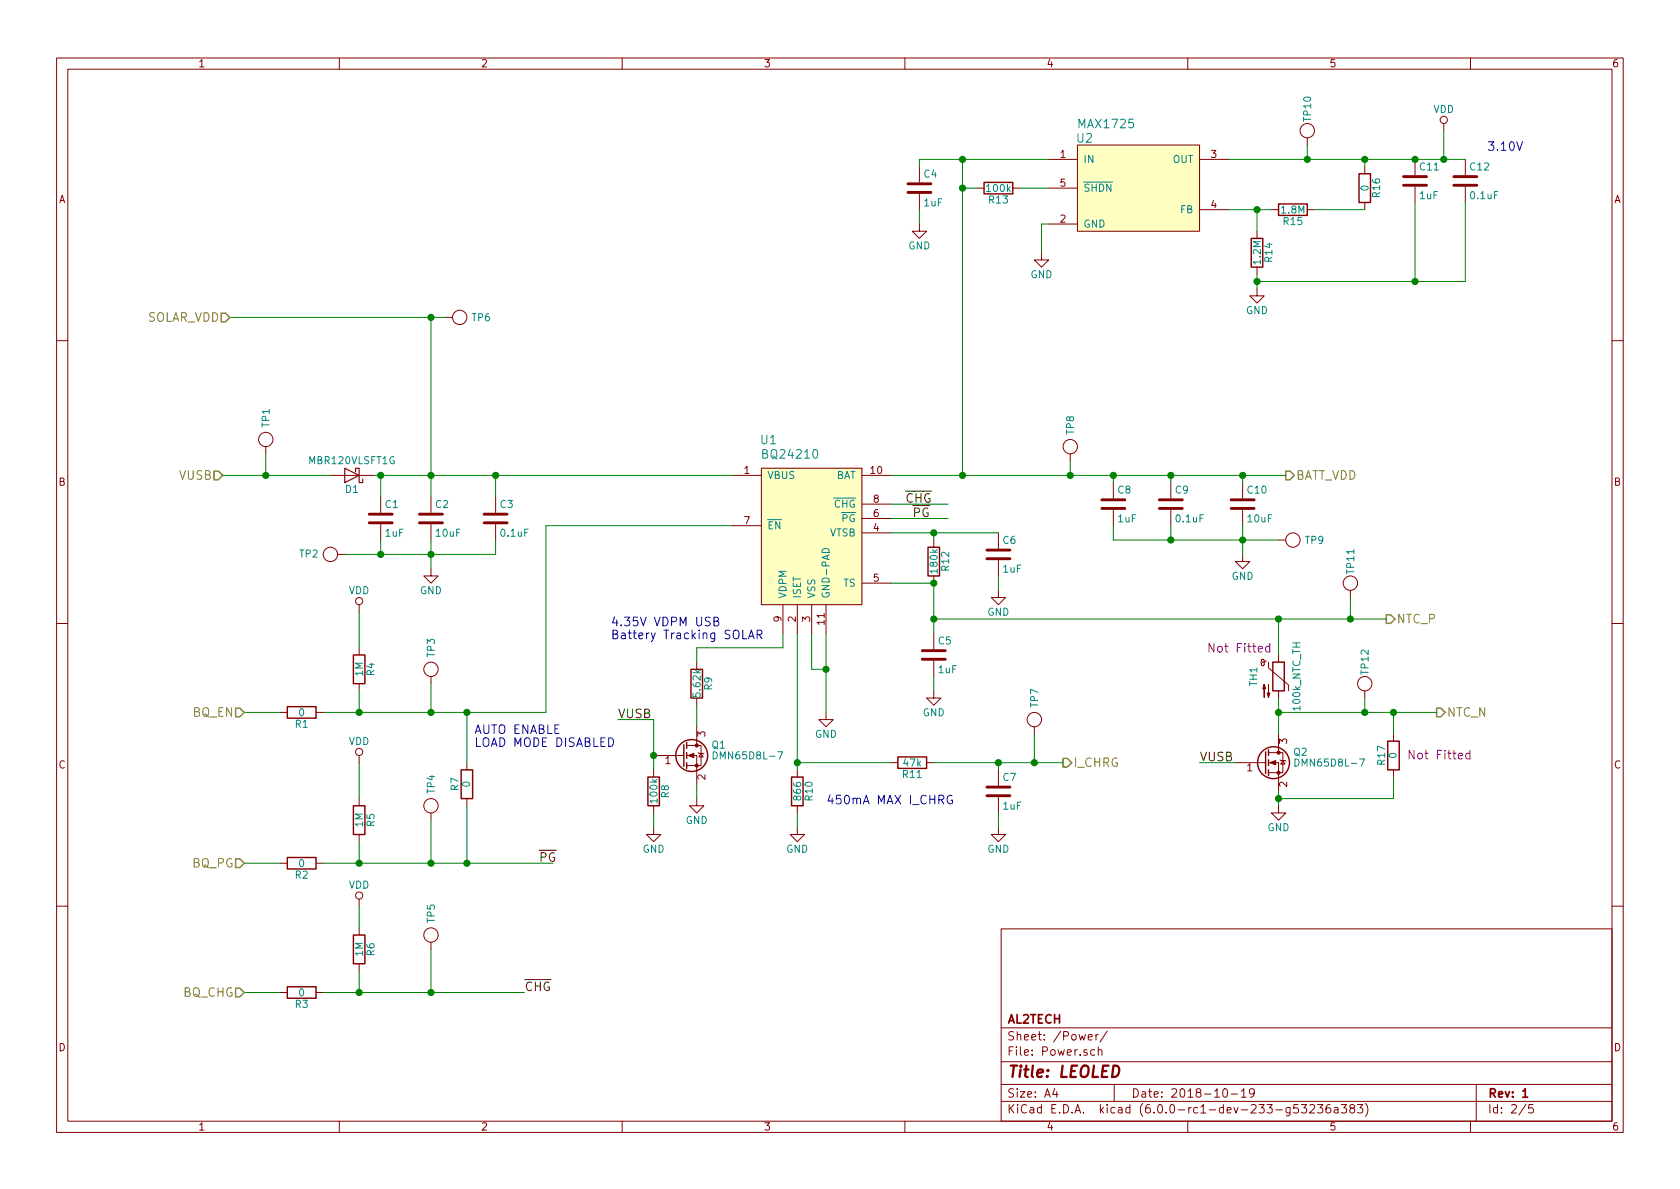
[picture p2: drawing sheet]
<svg xmlns="http://www.w3.org/2000/svg" width="297mm" height="210mm" viewBox="0 0 297 210" stroke-linecap="round" stroke-linejoin="round" font-family="sans-serif">
<g fill="none" stroke="#840000" stroke-width=".18">
<path d="M10 10.3h277v189.9h-277zM12 12.2h273v186.1h-273zM60 10.3v1.9M110 10.3v1.9M160 10.3v1.9M210 10.3v1.9M260 10.3v1.9M162.6 39.6v1.3h1.2l-1.2 1.3-1.3-1.3h1.3M162.6 29.5v2.8M162.6 34.3v2.8M172.7 33.3h1.3M179.1 33.3h1.2"/>
<path d="M185.4 33.3h5.1M185.4 28.2h5.1M185.4 39.6h5.1M190.5 25.6h21.6v15.3h-21.6zM212.1 37.1h5.1M212.1 28.2h5.1M224.8 37.1h1.3M231.1 37.1h1.3M231.1 24.4v1.2M241.3 29.5v1.2M241.3 35.8v1.3M250.2 28.2v2.8"/>
<path d="M250.2 33v2.8M255.3 21.8v1.3M259.1 28.2v2.8M259.1 33v2.8M78.7 56.1h1.3M184.1 44.7v1.3h1.3l-1.3 1.2-1.2-1.2h1.2M222.2 51v1.3h1.3l-1.3 1.3-1.2-1.3h1.2M222.2 40.9v1.3M222.2 47.2v1.3M10 60.2h2M47 79v1.3M285 60.2h2"/>
<path d="M58.4 84.1h7.6M59.7 98h1.3M67.3 87.9v2.8M67.3 92.7v2.8M76.2 87.9v2.8M76.2 92.7v2.8M87.6 87.9v2.8M87.6 92.7v2.8M129.5 84.1h5.1M129.5 93h5.1M134.6 82.8h17.8v24.1h-17.8zM152.4 84.1h5.1"/>
<path d="M152.4 94.2h5.1M152.4 91.7h5.1M152.4 89.1h5.1M165.1 95.5v1.3M176.5 94.2v2.8M176.5 99.1v2.7M189.2 80.3v1.2M196.8 85.3v2.8M196.8 90.2v2.8M207 85.3v2.8M207 90.2v2.8M219.7 98v1.3h1.3l-1.3 1.3-1.3-1.3h1.3"/>
<path d="M219.7 85.3v2.8M219.7 90.2v2.8M226.1 95.5h1.2M10 110.3h2M63.5 106.9v1.3M63.5 114.5v1.3M76.2 100.6v1.2h1.3l-1.3 1.3-1.3-1.3h1.3M76.2 119.6v1.3M123.2 117.1v1.3M138.4 106.9v5.1M141 106.9v5.1M143.5 106.9v5.1"/>
<path d="M146 106.9v5.1M152.4 103.1h5.1M165.1 101.8v1.3M165.1 112v2.8M165.1 116.8v2.8M176.5 104.4v1.3h1.3l-1.3 1.2-1.2-1.2h1.2M223.9 116.8l-.3 .3h-.3l-.3-.1v-.3l.3-.1 .2 .2v.7l-.2 .2-.3-.1v-.3l-.1-.1M224.3 117.1v1l3.5 3.1v1M226.1 115.8v1.3M238.8 104.4v1.3M285 110.3h2M49.5 126h1.3"/>
<path d="M55.9 126h1.2M63.5 120.9v1.3M63.5 133.6v1.3M82.5 134.9v1.2M115.6 136.1v1.3M115.6 133.6h5.3M121.4 133.6h1.8v5.1M121.4 131.8h1.8M123.2 131.8h.8v3.6h-2.6M123.2 123.4v1.3M123.2 128.5v3.3M123.4 133.1l.2 .1h.7l.2 .1"/>
<path d="M124 133.2l.3 .7h-.7zM141 136.1v1.3M146 126v1.2h1.3l-1.3 1.3-1.2-1.3h1.2M157.5 134.9h1.2M163.8 134.9h1.3M165.1 122.2v1.2h1.3l-1.3 1.3-1.3-1.3h1.3M176.5 136.1v2.8M182.9 128.5v1.3M218.4 134.9h5.4M224.3 134.9h1.8v5M224.3 133.1h1.8M226.1 133.1h.7v3.5h-2.5"/>
<path d="M226.1 122.2v1.2M226.1 129.8v3.3M226.3 134.4l.1 .1h.8l.1 .1M226.8 134.5l.4 .6h-.8zM241.3 122.2v1.2M246.4 129.8v1.3M246.4 136.1v1.3M49.5 152.6h1.3M55.9 152.6h1.2M63.5 141.2v1.3M63.5 147.6v1.2M63.5 159v1.3"/>
<path d="M76.2 143.8v1.2M82.5 141.2v1.3M115.6 146.3v1.3h1.2l-1.2 1.2-1.3-1.2h1.3M115.6 142.5v1.3M123.2 141.2v1.3h1.3l-1.3 1.3-1.3-1.3h1.3M141 146.3v1.3h1.2l-1.2 1.2-1.3-1.2h1.3M141 142.5v1.3M176.5 146.3v1.3h1.3l-1.3 1.2-1.2-1.2h1.2M176.5 141v2.8M226.1 142.5v1.3h1.2l-1.2 1.2-1.3-1.2h1.3M10 160.2h2M49.5 175.5h1.3"/>
<path d="M55.9 175.5h1.2M63.5 164.1v1.2M63.5 170.4v1.3M76.2 166.6v1.3M177 164.3h108v34h-108zM285 160.2h2M60 198.3v1.9M110 198.3v1.9M160 198.3v1.9M177 194.8h108M177 191.8h108M177 187.8h108"/>
<path d="M177 181.8h108M186.5 192.5l-.4 1h1M186.8 193v1M192.4 183.4l.7-.1v-.3l-.5-.1-.2 .2 .1 .7h.6M193.5 185.7l-.4-.1-.3 .3 .1 .6 .2 .1 .4-.1M193.8 182.9v1M194.2 185.7h.1a.37 .37 0 0 1 .5 .1v.8M194.2 182.9l-.4 .2v.1M194.2 185.1v1.5M195.8 182.3l-1.3 2M197 191.8v3M210 198.3v1.9"/>
<path d="M216.3 192.7l.4-.2a.94 .94 0 0 1 0 1.5 .79 .79 0 0 1-.4-1.3zM217.7 193.5h1.1M219.5 193l.4-.5v1.5M219.5 194h.8M221.8 193.2l-.3 .3h-.3l-.3-.3v-.4l.2-.2 .4-.1 .2 .2a1.13 1.13 0 0 1-.2 1.2l-.4 .1M228.1 195.8v1.2l-.3 .3h-.3M228.1 195.9l-.4-.1-.3 .3 .1 .6 .2 .1 .4-.1M229.5 195.3h-.7l-.1 .7 .3-.1 .4 .1 .2 .2-.1 .5-.2 .1-.6-.1M230.1 195.3h.9l-.5 .6 .4 .1v.7l-.2 .1-.6-.1M231.6 195.5l.2-.2h.4l.2 .2v.3v.2l-.9 .8h.9M232.9 195.3h1l-.5 .6 .4 .1v.7l-.2 .1-.7-.1M235.2 195.3a.59 .59 0 0 0-.8 .7l.1 .7 .2 .1 .5-.1 .1-.5-.1-.2-.5-.1-.3 .3"/>
<path d="M235.9 195.9h.6l.1 .9M236.6 196.2l-.5 .1-.2 .2 .2 .3 .5-.1M237.2 195.3h.9l-.5 .6 .4 .1v.7l-.2 .1-.6-.1M238.9 196l-.2-.3 .1-.3a.48 .48 0 0 1 .7 .2l-.1 .3a.52 .52 0 0 0-.7 .2 .52 .52 0 0 0 .1 .6l.4 .1 .2-.1a.48 .48 0 0 0 0-.7h-.2M240 195.3h.9l-.5 .6 .5 .1v.7l-.3 .1-.6-.1M241.4 195.1a1.71 1.71 0 0 1 0 2.3M260 198.3v1.9M261 191.8v6.5M269.8 195.2l-1.2 2M271 195.3h-.7v.7l.2-.1 .5 .1 .1 .2-.1 .5-.2 .1-.5-.1"/>
<circle cx="231.1" cy="23.1" r="1.27"/>
<circle cx="255.3" cy="21.2" r=".63"/>
<circle cx="81.3" cy="56.1" r="1.27"/>
<circle cx="47" cy="77.7" r="1.27"/>
<circle cx="189.2" cy="79" r="1.27"/>
<circle cx="58.4" cy="98" r="1.27"/>
<circle cx="228.6" cy="95.5" r="1.27"/>
<circle cx="63.5" cy="106.3" r=".63"/>
<circle cx="76.2" cy="118.4" r="1.27"/>
<circle cx="238.8" cy="103.1" r="1.27"/>
<circle cx="63.5" cy="133" r=".63"/>
<circle cx="182.9" cy="127.2" r="1.27"/>
<circle cx="241.3" cy="120.9" r="1.27"/>
<circle cx="63.5" cy="158.4" r=".63"/>
<circle cx="76.2" cy="142.5" r="1.27"/>
<circle cx="76.2" cy="165.3" r="1.27"/>
</g>
<path d="M269.2 193l.5-.5v1.5M269.2 194h.9" fill="none" stroke="#840000" stroke-width=".3"/>
<g fill="none" stroke="#008400" stroke-width=".18">
<path d="M162.6 37.1v2.5M170.2 28.2v55.9M170.2 33.3h2.5M180.3 33.3h5.1M185.4 28.2h-22.8v1.3M185.4 39.6h-1.3v5.1M217.2 28.2h41.9M217.2 37.1h7.6M222.2 37.1v3.8M231.1 25.6v2.6M232.4 37.1h8.9M241.3 28.2v1.3"/>
<path d="M250.2 35.8v14M255.3 23.1v5.1M259.1 35.8v14h-36.9M40.6 56.1h38.1M76.2 56.1v31.8M222.2 48.5v2.5M39.4 84.1h19M47 80.3v3.8M66 84.1h63.5M67.3 84.1v3.8M67.3 95.5v2.5M76.2 95.5v5.1"/>
<path d="M87.6 95.5v2.5h-26.6M87.6 84.1v3.8M129.5 93h-33v33h-39.4M157.5 84.1h69.8M157.5 89.1h10.1M157.5 91.7h10.1M157.5 94.2h19M165.1 94.2v1.3M189.2 81.5v2.6M196.8 84.1v1.2M196.8 93v2.5h29.3M207 84.1v1.2"/>
<path d="M207 93v2.5M219.7 84.1v1.2M219.7 93v5M63.5 108.2v6.3M138.4 112v2.5h-15.2v2.6M141 112v24.1M143.5 112v6.4h2.5M146 112v14M157.5 103.1h7.6v8.9M165.1 119.6v2.6M165.1 109.5h80M176.5 101.8v2.6"/>
<path d="M226.1 109.5v6.3M238.8 105.7v3.8M43.2 126h6.3M63.5 122.2v3.8M63.5 134.9v6.3M76.2 120.9v5.1M82.5 126v8.9M109.2 127.2h6.4v8.9M123.2 124.7v3.8M123.2 138.7v2.5M141 134.9h16.5M165.1 134.9h22.9"/>
<path d="M176.5 134.9v1.2M182.9 129.8v5.1M212.1 134.9h6.3M226.1 126h27.9M226.1 123.4v6.4M226.1 139.9v2.6M241.3 123.4v2.6M246.4 137.4v3.8h-20.3M246.4 126v3.8M43.2 152.6h6.3M57.1 152.6h40.7M63.5 148.8v3.8"/>
<path d="M76.2 145v7.6M82.5 142.5v10.1M115.6 143.8v2.5M141 143.8v2.5M176.5 143.8v2.5M43.2 175.5h6.3M57.1 175.5h35.6M63.5 160.3v3.8M63.5 171.7v3.8M76.2 167.9v7.6"/>
</g>
<g fill="#008400" stroke="#008400" stroke-width=".25">
<circle cx="146.1" cy="118.4" r=".51"/>
<circle cx="76.2" cy="98" r=".51"/>
<circle cx="87.6" cy="84.1" r=".51"/>
<circle cx="219.7" cy="95.5" r=".51"/>
<circle cx="207" cy="84.1" r=".51"/>
<circle cx="141" cy="134.9" r=".51"/>
<circle cx="176.5" cy="134.9" r=".51"/>
<circle cx="82.6" cy="126" r=".51"/>
<circle cx="63.5" cy="152.6" r=".51"/>
<circle cx="63.5" cy="126" r=".51"/>
<circle cx="63.5" cy="175.5" r=".51"/>
<circle cx="82.6" cy="152.6" r=".51"/>
<circle cx="115.6" cy="133.6" r=".51"/>
<circle cx="76.2" cy="84.1" r=".51"/>
<circle cx="196.9" cy="84.1" r=".51"/>
<circle cx="207" cy="95.5" r=".51"/>
<circle cx="67.3" cy="84.1" r=".51"/>
<circle cx="226.1" cy="141.2" r=".51"/>
<circle cx="226.1" cy="126" r=".51"/>
<circle cx="165.1" cy="94.2" r=".51"/>
<circle cx="165.1" cy="109.5" r=".51"/>
<circle cx="246.4" cy="126" r=".51"/>
<circle cx="226.1" cy="109.5" r=".51"/>
<circle cx="170.2" cy="33.3" r=".51"/>
<circle cx="170.2" cy="84.1" r=".51"/>
<circle cx="219.7" cy="84.1" r=".51"/>
<circle cx="222.3" cy="37.1" r=".51"/>
<circle cx="222.3" cy="49.8" r=".51"/>
<circle cx="250.2" cy="49.8" r=".51"/>
<circle cx="241.3" cy="28.2" r=".51"/>
<circle cx="170.2" cy="28.2" r=".51"/>
<circle cx="255.3" cy="28.2" r=".51"/>
<circle cx="76.2" cy="56.1" r=".51"/>
<circle cx="47" cy="84.1" r=".51"/>
<circle cx="67.3" cy="98" r=".51"/>
<circle cx="76.2" cy="126" r=".51"/>
<circle cx="76.2" cy="152.6" r=".51"/>
<circle cx="76.2" cy="175.5" r=".51"/>
<circle cx="189.2" cy="84.1" r=".51"/>
<circle cx="238.8" cy="109.5" r=".51"/>
<circle cx="241.3" cy="126" r=".51"/>
<circle cx="182.9" cy="134.9" r=".51"/>
<circle cx="231.1" cy="28.2" r=".51"/>
<circle cx="165.1" cy="103.1" r=".51"/>
<circle cx="250.2" cy="28.2" r=".51"/>
</g>
<g fill="none" stroke="#840000" stroke-width=".51">
<path d="M160.5 34h4.1M160.5 32.5h4.1M248.2 32.8h4M248.2 31.2h4M257 32.8h4.1M257 31.2h4.1M65.3 92.5h4M65.3 90.9h4M74.2 92.5h4M74.2 90.9h4M85.6 92.5h4.1M85.6 90.9h4.1"/>
<path d="M174.5 98.8h4.1M174.5 97.3h4.1M194.8 89.9h4.1M194.8 88.4h4.1M205 89.9h4M205 88.4h4M217.7 89.9h4M217.7 88.4h4M163.1 116.6h4M163.1 115.1h4M174.5 139.2h4.1M174.5 140.7h4.1"/>
</g>
<g fill="none" stroke="#840000" stroke-width=".25">
<path d="M174 32.3h5.1v2h-5.1zM226.1 36.1h5v2h-5zM240.3 30.7h2v5.1h-2zM221.2 42.2h2.1v5h-2.1zM164.1 96.8h2v5h-2zM62.5 115.8h2v5.1h-2zM122.2 118.4h2v5h-2zM225 117.1h2.1v5.1h-2.1zM50.8 125h5.1v2h-5.1zM81.5 136.1h2.1v5.1h-2.1zM114.6 137.4h2v5.1h-2zM120.9 131.7v3.8"/>
<path d="M121.4 131.3v1M121.4 133.1v1M121.4 134.9v1M140 137.4h2v5.1h-2zM158.7 133.9h5.1v2h-5.1zM223.8 133v3.8M224.3 132.6v1M224.3 134.4v1M224.3 136.1v1.1M245.4 131.1h2v5h-2zM50.8 151.6h5.1v2.1h-5.1zM62.5 142.5h2v5.1h-2z"/>
<path d="M50.8 174.5h5.1v2h-5.1zM62.5 165.3h2v5.1h-2z"/>
<circle cx="122.3" cy="133.6" r="2.82"/>
<circle cx="225.2" cy="134.9" r="2.82"/>
</g>
<path d="M39.1 55.4h.8l.7 .7-.7 .8h-.8zM37.8 83.3h.8l.8 .8-.8 .7h-.8zM227.3 83.3h.8l.8 .8-.8 .7h-.8zM245.1 108.7h.8l.7 .8-.7 .7h-.8zM41.7 125.2h.7l.8 .8-.8 .7h-.7zM188 134.1h.7l.8 .8-.8 .7h-.7zM254 125.2h.8l.7 .8-.7 .7h-.8zM41.7 151.9h.7l.8 .7-.8 .8h-.7zM41.7 174.7h.7l.8 .8-.8 .8h-.7z" fill="none" stroke="#848400" stroke-width=".25"/>
<path d="M268.2 25.1l.5 1.5 .5-1.5M126.2 109.8h.5l.2-.1 .1-.3-.3-.3h-.5v1.6h.6l.3-.3a.41 .41 0 0 0-.4-.6M131.3 111.4v1.5h.7M132.3 112.9l.5-1.5 .5 1.5M132.5 112.5h.7M133.9 112.2l.7-.1 .1-.2-.1-.3-.2-.2h-.5v1.5M134.2 112.2l.5 .7M107.6 130.5a.77 .77 0 0 1 .9 .7 .77 .77 0 0 1-.9 .8zM168.3 140.7a.62 .62 0 0 0-.7 .1 .62 .62 0 0 0-.1 .7 .56 .56 0 0 0 .3 .6 .56 .56 0 0 0 .6-.1v-.5h-.3" fill="none" stroke="#0000c2" stroke-width=".18"/>
<g fill="#840000" stroke="#840000" stroke-width=".18">
<path d="M121.7 133.6l1-.4v.8z"/>
<path d="M224.5 134.9l1.1-.4v.7z"/>
<path d="M223.5 121l.3 .8h-.5l.2-.8v2.3z"/>
<path d="M224.3 121v2.3l-.3-.8h.5l-.2 .8z"/>
<circle cx="123.2" cy="135.4" r=".28"/>
<circle cx="123.2" cy="131.8" r=".28"/>
<circle cx="226.1" cy="136.6" r=".28"/>
<circle cx="226.1" cy="133.1" r=".28"/>
</g>
<path d="M145.4 97.2a.68 .68 0 0 1 .8-.2 .68 .68 0 0 1 .4 .7h-1.3zM126.1 132.9a.64 .64 0 0 1 .7 .7 .64 .64 0 0 1-.7 .6zM137.5 132.9h.9l-.6 1.3M229 134.2a.64 .64 0 0 1 .7 .6 .64 .64 0 0 1-.7 .7zM240.4 134.2h.8l-.5 1.3" fill="none" stroke="#008484" stroke-width=".18"/>
<path d="M61 82.8l2.5 1.3-2.5 1.2zM62.9 83.4v-.6h.6v2.5h.6v-.6" fill="none" stroke="#840000" stroke-width=".2"/>
<path d="M224.5 114.4l-.4-.1-.2 .1v.8a.48 .48 0 0 0 .6 0M224.5 113.8v1.5M259.9 133.3l-.4-.1-.3 .1v.8a.48 .48 0 0 0 .7 0M259.9 132.7v1.5" fill="none" stroke="#840084" stroke-width=".18"/>
<g fill="#ffffc2" stroke="#ffffc2" stroke-width=".18">
<path d="M190.5 25.6h21.6v15.3h-21.6z"/>
<path d="M134.6 82.8h17.8v24.1h-17.8z"/>
</g>
<text font-size="2.8" fill="#840000" x="178" y="190.5">Title: LEOLED</text>
<g font-size="2.1" fill="#008484">
<text x="190.9" y="22.7">MAX1725</text>
<text x="190.4" y="25.2">U2</text>
<text x="134.5" y="78.6">U1</text>
<text x="135.2" y="81.1">BQ24210</text>
</g>
<g font-size="2.1" fill="#0000c2">
<text x="262.9" y="26.7">3.10V</text>
<text x="107.9" y="110.7">4.35V VDPM USB</text>
<text x="107.9" y="113">Battery Tracking SOLAR</text>
<text x="83.8" y="129.8">AUTO ENABLE</text>
<text x="83.8" y="132.1">LOAD MODE DISABLED</text>
<text x="146" y="142.2">450mA MAX I_CHRG</text>
</g>
<g font-size="2.1" fill="#848400">
<text x="25.8" y="56.9">SOLAR_VDD</text>
<text x="31.7" y="84.8">VUSB</text>
<text x="229.1" y="84.8">BATT_VDD</text>
<text x="246.9" y="110.2">NTC_P</text>
<text x="34.1" y="126.7">BQ_EN</text>
<text x="255.8" y="126.7">NTC_N</text>
<text x="189.7" y="135.6">I_CHRG</text>
<text x="34" y="153.4">BQ_PG</text>
<text x="32.3" y="176.3">BQ_CHG</text>
</g>
<g font-size="2.1">
<text x="160" y="88.9">CHG</text>
<text x="161.3" y="91.4">PG</text>
<text x="109.2" y="127">VUSB</text>
<text x="212.1" y="134.6">VUSB</text>
<text x="95.2" y="152.4">PG</text>
<text x="92.7" y="175.3">CHG</text>
</g>
<g font-size="2.1" fill="#840084">
<text x="214.2" y="115.4">Not Fitted</text>
<text x="249.6" y="134.3">Not Fitted</text>
</g>
<g font-size="2.1" fill="#840000">
<text x="178" y="184">Sheet: /Power/</text>
<text x="178" y="181">AL2TECH</text>
<text x="178" y="186.7">File: Power.sch</text>
<text x="178" y="196.9">KiCad E.D.A. kicad (6.0.0-rc1-dev-233-g53236a383)</text>
<text x="178" y="194.1">Size: A4</text>
<text x="200" y="194.1">Date: 2018-10-19</text>
<text x="263" y="194.1">Rev: 1</text>
<text x="263" y="196.9">Id: 2/5</text>
</g>
<g font-size="1.8" fill="#840000">
<text x="35" y="11.9">1</text>
<text x="85" y="11.9">2</text>
<text x="135" y="11.9">3</text>
<text x="185" y="11.9">4</text>
<text x="235" y="11.9">5</text>
<text x="285" y="11.9">6</text>
<text x="187.5" y="27.9">1</text>
<text x="214.1" y="27.9">3</text>
<text x="10.4" y="35.9">A</text>
<text x="187.5" y="33">5</text>
<text x="285.4" y="35.9">A</text>
<text x="187.5" y="39.4">2</text>
<text x="214.1" y="36.8">4</text>
<text x="131.6" y="83.8">1</text>
<text x="154" y="83.8">10</text>
<text x="10.4" y="85.9">B</text>
<text x="154.5" y="88.9">8</text>
<text x="285.4" y="85.9">B</text>
<text x="131.6" y="92.7">7</text>
<text x="154.5" y="94">4</text>
<text x="154.5" y="91.4">6</text>
<text x="154.5" y="102.9">5</text>
<text x="138.2" y="110" transform="rotate(-90 138.2 110)">9</text>
<text x="140.7" y="110" transform="rotate(-90 140.7 110)">2</text>
<text x="143.3" y="110" transform="rotate(-90 143.3 110)">3</text>
<text x="145.8" y="110.4" transform="rotate(-90 145.8 110.4)">11</text>
<text x="124.7" y="130.3" transform="rotate(-90 124.7 130.3)">3</text>
<text x="227.6" y="131.5" transform="rotate(-90 227.6 131.5)">3</text>
<text x="10.4" y="135.9">C</text>
<text x="117.6" y="135.1">1</text>
<text x="124.7" y="137.9" transform="rotate(-90 124.7 137.9)">2</text>
<text x="220.5" y="136.4">1</text>
<text x="285.4" y="135.9">C</text>
<text x="227.6" y="139.2" transform="rotate(-90 227.6 139.2)">2</text>
<text x="10.4" y="185.9">D</text>
<text x="285.4" y="185.9">D</text>
<text x="35" y="199.9">1</text>
<text x="85" y="199.9">2</text>
<text x="135" y="199.9">3</text>
<text x="185" y="199.9">4</text>
<text x="235" y="199.9">5</text>
<text x="285" y="199.9">6</text>
</g>
<g font-size="1.8" fill="#008484">
<text x="231.8" y="21.4" transform="rotate(-90 231.8 21.4)">TP10</text>
<text x="253.4" y="20">VDD</text>
<text x="191.5" y="28.8">IN</text>
<text x="207.3" y="28.8">OUT</text>
<text x="163.4" y="31.4">C4</text>
<text x="174.6" y="34">100k</text>
<text x="174.9" y="36">R13</text>
<text x="191.5" y="33.9">SHDN</text>
<text x="242" y="33.8" transform="rotate(-90 242 33.8)">0</text>
<text x="244" y="34.9" transform="rotate(-90 244 34.9)">R16</text>
<text x="251.1" y="35.2">1uF</text>
<text x="251.1" y="30.1">C11</text>
<text x="260" y="30.1">C12</text>
<text x="260.1" y="35.2">0.1uF</text>
<text x="163.4" y="36.5">1uF</text>
<text x="191.5" y="40.3">GND</text>
<text x="208.7" y="37.7">FB</text>
<text x="226.6" y="37.8">1.8M</text>
<text x="227" y="39.8">R15</text>
<text x="160.6" y="44.1">GND</text>
<text x="222.9" y="46.7" transform="rotate(-90 222.9 46.7)">1.2M</text>
<text x="225" y="46.3" transform="rotate(-90 225 46.3)">R14</text>
<text x="182.2" y="49.2">GND</text>
<text x="83.5" y="56.8">TP6</text>
<text x="220.3" y="55.5">GND</text>
<text x="47.7" y="75.5" transform="rotate(-90 47.7 75.5)">TP1</text>
<text x="189.9" y="76.8" transform="rotate(-90 189.9 76.8)">TP8</text>
<text x="54.8" y="82.1">MBR120VLSFT1G</text>
<text x="61.1" y="87.2">D1</text>
<text x="68.1" y="89.8">C1</text>
<text x="77" y="89.8">C2</text>
<text x="88.5" y="89.8">C3</text>
<text x="135.6" y="84.7">VBUS</text>
<text x="147.4" y="89.8">CHG</text>
<text x="147.8" y="84.7">BAT</text>
<text x="197.7" y="87.3">C8</text>
<text x="207.8" y="87.3">C9</text>
<text x="220.6" y="87.3">C10</text>
<text x="68.2" y="94.9">1uF</text>
<text x="77.2" y="94.9">10uF</text>
<text x="88.6" y="94.9">0.1uF</text>
<text x="135.6" y="93.6">EN</text>
<text x="146.7" y="94.9">VTSB</text>
<text x="148.8" y="92.3">PG</text>
<text x="197.7" y="92.4">1uF</text>
<text x="208" y="92.4">0.1uF</text>
<text x="220.7" y="92.4">10uF</text>
<text x="53" y="98.6">TP2</text>
<text x="165.8" y="101.2" transform="rotate(-90 165.8 101.2)">180k</text>
<text x="167.8" y="100.9" transform="rotate(-90 167.8 100.9)">R12</text>
<text x="177.4" y="96.2">C6</text>
<text x="177.4" y="101.3">1uF</text>
<text x="230.8" y="96.2">TP9</text>
<text x="239.4" y="101.4" transform="rotate(-90 239.4 101.4)">TP11</text>
<text x="61.6" y="105.1">VDD</text>
<text x="74.2" y="105.1">GND</text>
<text x="139.1" y="105.9" transform="rotate(-90 139.1 105.9)">VDPM</text>
<text x="141.6" y="105.9" transform="rotate(-90 141.6 105.9)">ISET</text>
<text x="144.1" y="105.9" transform="rotate(-90 144.1 105.9)">VSS</text>
<text x="146.7" y="105.9" transform="rotate(-90 146.7 105.9)">GND-PAD</text>
<text x="149.1" y="103.8">TS</text>
<text x="217.8" y="102.5">GND</text>
<text x="165.9" y="114">C5</text>
<text x="174.6" y="108.9">GND</text>
<text x="64.2" y="119.6" transform="rotate(-90 64.2 119.6)">1M</text>
<text x="66.2" y="119.5" transform="rotate(-90 66.2 119.5)">R4</text>
<text x="76.9" y="116.2" transform="rotate(-90 76.9 116.2)">TP3</text>
<text x="166" y="119">1uF</text>
<text x="242" y="119.2" transform="rotate(-90 242 119.2)">TP12</text>
<text x="123.9" y="123.1" transform="rotate(-90 123.9 123.1)">5.62k</text>
<text x="125.9" y="122" transform="rotate(-90 125.9 122)">R9</text>
<text x="183.6" y="125.1" transform="rotate(-90 183.6 125.1)">TP7</text>
<text x="222.3" y="121.3" transform="rotate(-90 222.3 121.3)">TH1</text>
<text x="229.9" y="125.6" transform="rotate(-90 229.9 125.6)">100k_NTC_TH</text>
<text x="52.2" y="128.7">R1</text>
<text x="52.9" y="126.7">0</text>
<text x="61.6" y="131.7">VDD</text>
<text x="144.1" y="130.5">GND</text>
<text x="163.1" y="126.7">GND</text>
<text x="125.9" y="132.4">Q1</text>
<text x="126.7" y="134.3">DMN65D8L-7</text>
<text x="159.7" y="137.6">R11</text>
<text x="159.8" y="135.6">47k</text>
<text x="228.8" y="133.6">Q2</text>
<text x="229.6" y="135.6">DMN65D8L-7</text>
<text x="244.9" y="135.2" transform="rotate(-90 244.9 135.2)">R17</text>
<text x="246.9" y="134.1" transform="rotate(-90 246.9 134.1)">0</text>
<text x="76.9" y="140.3" transform="rotate(-90 76.9 140.3)">TP4</text>
<text x="81.1" y="139.8" transform="rotate(-90 81.1 139.8)">R7</text>
<text x="83.1" y="139.2" transform="rotate(-90 83.1 139.2)">0</text>
<text x="116.3" y="141.9" transform="rotate(-90 116.3 141.9)">100k</text>
<text x="118.3" y="141.1" transform="rotate(-90 118.3 141.1)">R8</text>
<text x="141.7" y="141.4" transform="rotate(-90 141.7 141.4)">866</text>
<text x="143.7" y="141.5" transform="rotate(-90 143.7 141.5)">R10</text>
<text x="177.4" y="138.1">C7</text>
<text x="177.4" y="143.2">1uF</text>
<text x="64.2" y="146.2" transform="rotate(-90 64.2 146.2)">1M</text>
<text x="66.2" y="146.1" transform="rotate(-90 66.2 146.1)">R5</text>
<text x="121.2" y="145.7">GND</text>
<text x="224.1" y="147">GND</text>
<text x="52.2" y="155.4">R2</text>
<text x="52.9" y="153.3">0</text>
<text x="113.6" y="150.8">GND</text>
<text x="139" y="150.8">GND</text>
<text x="174.6" y="150.8">GND</text>
<text x="61.6" y="157.1">VDD</text>
<text x="76.9" y="163.2" transform="rotate(-90 76.9 163.2)">TP5</text>
<text x="64.2" y="169.1" transform="rotate(-90 64.2 169.1)">1M</text>
<text x="66.2" y="169" transform="rotate(-90 66.2 169)">R6</text>
<text x="52.2" y="178.2">R3</text>
<text x="52.9" y="176.2">0</text>
</g>
</svg>
